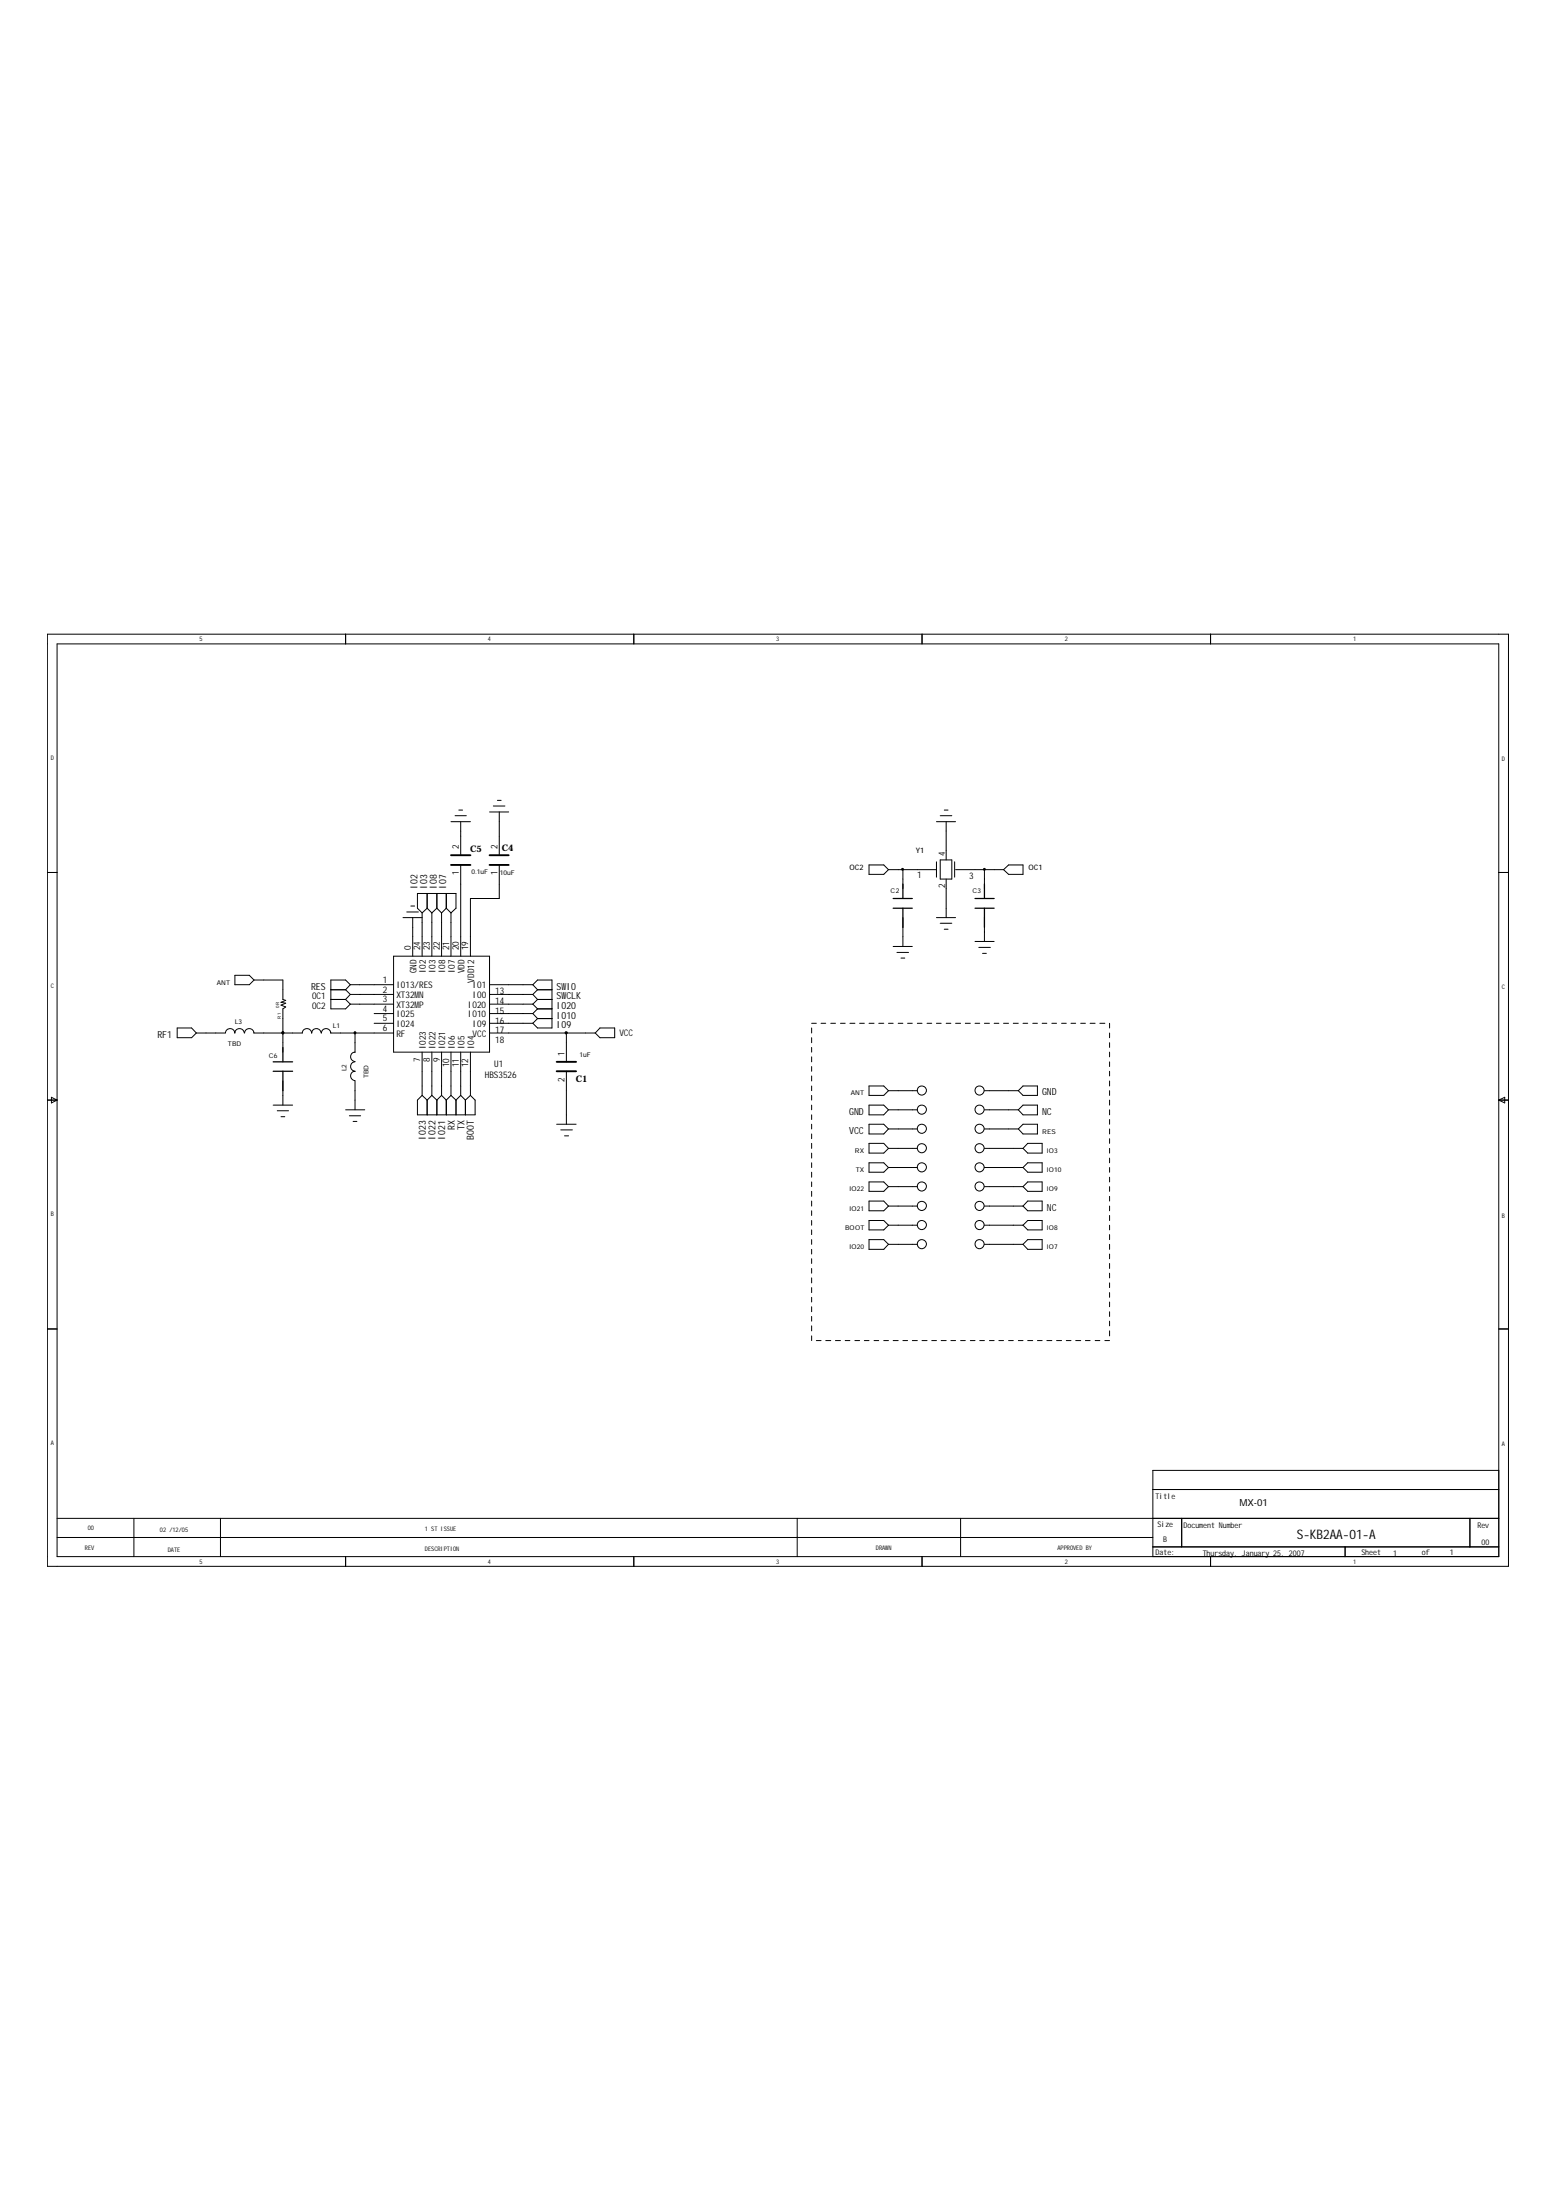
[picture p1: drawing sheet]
<svg xmlns="http://www.w3.org/2000/svg" width="210mm" height="297mm" viewBox="0 0 210 297" stroke-linecap="round" stroke-linejoin="round" font-family="sans-serif">
<g fill="none" stroke="#000" stroke-width=".13">
<path d="M6.4 85.6h197.2v125.9h-197.2zM7.7 86.9h194.6v123.3h-194.6zM46.7 85.6v1.3M85.6 85.6v1.3M124.5 85.6v1.3M163.4 85.6v1.3M6.4 117.8h1.3M60.9 110.9h2.6M61.4 110.1h1.5M61.9 109.4h.5M62.2 110.9v4.6M62.2 116.8v12.3"/>
<path d="M66.1 109.6h2.6M66.6 108.8h1.6M67.1 108.1h.5M67.4 116.8v4.5h-3.9v7.8M67.4 109.6v5.9M117.3 116.8h2l.6 .6-.6 .7h-2zM119.9 117.4h6.5M121.9 117.4v2.6M126.4 116.4v2M126.4 110.9h2.6M126.9 116.1h1.6v2.6h-1.6zM126.9 110.1h1.6"/>
<path d="M127.5 109.4h.5M127.7 110.9v5.2M127.7 118.7v5.2M128.9 116.4v2M129 117.4h6.5M132.9 117.4v2.6M135.5 117.4l.6-.6h2v1.3h-2zM202.3 117.8h1.3M23.9 138.8h2l.6 .7-.6 .6h-2zM26.5 139.5h3.9M30.4 139.5a.64 .64 0 0 1 .7-.6 .64 .64 0 0 1 .6 .6M31.7 139.5a.64 .64 0 0 1 .6-.6 .64 .64 0 0 1 .7 .6"/>
<path d="M31.7 131.7h2l.6 .6-.6 .7h-2zM33 139.5a.64 .64 0 0 1 .7-.6 .64 .64 0 0 1 .6 .6h-.1M34.3 139.5h6.5a.64 .64 0 0 1 .6-.6 .64 .64 0 0 1 .7 .6h-.1M34.3 132.3h3.9v2.6l.4 .2-.7 .2 .7 .2-.7 .2 .7 .3-.4 .2v5.9M38.2 139.5h.1M42.1 139.5a.64 .64 0 0 1 .6-.6 .64 .64 0 0 1 .6 .6M43.4 139.5a.64 .64 0 0 1 .6-.6 .64 .64 0 0 1 .7 .6h-.1M44.7 139.5h8.4M44.7 134.9h2M44.7 133.6h2M46.7 134.9l.6 .7M46.7 133.6l.6 .7"/>
<path d="M47.3 133h5.8M47.3 134.3h5.8M47.3 135.6h5.8M47.3 133l-.6-.7h-2v3.9h2l.6-.6M47.3 134.3l-.6 .6M47.3 133l-.6 .6M47.9 139.5v2.6M50.5 138.2h2.6M50.5 136.8h2.6M53.1 129.1h13v13h-13zM54.4 123.9h2.6M54.9 123.1h1.6"/>
<path d="M55.5 122.3h.5M55.7 123.9v5.2M57 123.3v5.8M57 123.3l-.7-.7v-2h5.3v2l-.7 .7M57.7 120.6v2M57.7 122.6l.6 .7M57.7 122.6l-.7 .7M58.3 123.3v5.8M59 120.6v2M59 122.6l.6 .7M59 122.6l-.7 .7M59.6 123.3v5.8"/>
<path d="M60.2 122.6l-.6 .7M60.2 120.6v2M60.2 122.6l.7 .7M60.9 123.3v5.8M66.1 138.2h5.8M66.1 139.5h14.2M66.1 133h5.8M66.1 134.3h5.8M66.1 135.6h5.8M66.1 136.8h5.8M71.9 133l.7-.7h1.9v6.5h-1.9l-.7-.6M71.9 133l.7 .6"/>
<path d="M71.9 134.3l.7 .6M71.9 135.6l.7 .6M71.9 136.8l.7 .7M72.6 136.2h1.9M72.6 134.9h1.9M72.6 133.6h1.9M72.6 136.2l-.7 .6M72.6 137.5l-.7 .7M72.6 133.6l-.7 .7M72.6 134.9l-.7 .7M72.6 137.5h1.9M76.5 139.5v3.9"/>
<path d="M81 138.8h2v1.3h-2l-.7-.6zM109.6 138.8v.7M109.6 138.2h.6M110.8 138.2h.7M112.1 138.2h.7M113.5 138.2h.6M114.7 138.2h.7M116 138.2h.7M117.3 138.2h.7M118.6 138.2h.7M119.9 138.2h.7M120.6 127.8h2.5"/>
<path d="M121.1 128.6h1.5M121.2 138.2h.7M121.6 129.4h.5M121.9 123.9v3.9M122.5 138.2h.6M123.8 138.2h.7M125.1 138.2h.7M126.4 138.2h.6M126.4 123.9h2.6M126.9 124.7h1.6M127.5 125.5h.5M127.7 138.2h.7"/>
<path d="M129 138.2h.7M130.3 138.2h.7M131.6 138.2h.6M131.6 127.1h2.6M132.1 127.9h1.6M132.6 128.7h.5M132.9 138.2h.7M132.9 123.9v3.2M134.2 138.2h.6M135.5 138.2h.6M136.8 138.2h.7M138.1 138.2h.6"/>
<path d="M139.4 138.2h.6M140.7 138.2h.6M142 138.2h.6M143.3 138.2h.6M144.6 138.2h.6M145.9 138.2h.6M147.2 138.2h.6M148.5 138.2h.6M149.8 138.2v.6M149.8 139.5v.6M6.4 148.5h1.3M6.9 148.2l.8 .3-.8 .4z"/>
<path d="M36.9 149.2h2.6M37.4 150h1.5M37.9 150.8h.5M38.2 146v3.2M46.7 149.8h2.5M47.2 150.7h1.5M47.7 151.4h.5M47.9 144.7a.61 .61 0 0 0-.6 .6 .61 .61 0 0 0 .6 .6M47.9 143.4a.64 .64 0 0 0-.6 .6 .64 .64 0 0 0 .6 .6M47.9 142.1a.61 .61 0 0 0-.6 .6 .61 .61 0 0 0 .6 .6M47.9 146v3.8M57 142.1v5.8"/>
<path d="M57 147.9l-.7 .6v2h7.8v-2l-.6-.6M57 147.9l.7 .6M57.7 148.5v2M58.3 142.1v5.8M58.3 147.9l-.6 .6M58.3 147.9l.7 .6M59 148.5v2M59.6 142.1v5.8M59.6 147.9l-.6 .6M59.6 147.9l.6 .6M60.2 148.5v2M60.9 142.1v5.8"/>
<path d="M60.9 147.9l.7 .6M60.9 147.9l-.7 .6M61.6 148.5v2M62.2 142.1v5.8M62.2 147.9l.6 .6M62.2 147.9l-.6 .6M62.8 148.5v2M63.5 142.1v5.8M63.5 147.9l-.7 .6M75.1 151.8h2.7M75.7 152.6h1.6M76.2 153.4h.6"/>
<path d="M76.5 144.6v7.2M109.6 140.1v.7M109.6 141.4v.7M109.6 142.7v.7M109.6 144v.6M109.6 145.3v.7M109.6 146.6v.7M109.6 147.9v.6M109.6 149.2v.6M109.6 150.5v.7M109.6 151.8v.6M109.6 153.1v.6"/>
<path d="M109.6 154.4v.7M109.6 155.7v.7M109.6 157v.6M109.6 158.3v.6M109.6 159.6v.6M117.3 151.8h2l.6 .6-.6 .7h-2zM117.3 146.6h2l.6 .7-.6 .6h-2zM117.3 149.2h2l.6 .6-.6 .7h-2zM117.3 154.4h2l.6 .7-.6 .6h-2zM117.3 157h2l.6 .6-.6 .7h-2zM117.3 159.6h2l.6 .6-.6 .7h-2zM119.9 147.3h3.9"/>
<path d="M119.9 149.8h3.9M119.9 152.4h3.9M119.9 155.1h3.9M119.9 157.6h3.9M132.9 147.3h4.6M132.9 149.8h4.6M132.9 152.4h4.6M132.9 155.1h5.2M132.9 157.6h5.2M138.1 151.8h1.9v1.3h-1.9l-.6-.7zM138.1 149.2h1.9v1.3h-1.9l-.6-.7zM138.1 146.6h1.9v1.3h-1.9l-.6-.6z"/>
<path d="M138.1 157.6l.6-.6h2v1.3h-2zM138.7 154.4h2v1.3h-2l-.6-.6zM138.7 159.6h2v1.3h-2l-.6-.7zM149.8 140.8v.6M149.8 142.1v.6M149.8 143.4v.6M149.8 144.6v.7M149.8 146v.6M149.8 147.3v.6M149.8 148.5v.7M149.8 149.8v.7M149.8 151.2v.6"/>
<path d="M149.8 152.4v.7M149.8 153.7v.7M149.8 155.1v.6M149.8 156.4v.6M149.8 157.6v.7M149.8 158.9v.7M202.3 148.5h1.3M202.3 148.5l.8-.3v.7zM6.4 179.4h1.3M109.6 160.9v.6M109.6 162.2v.6M109.6 163.5v.6"/>
<path d="M109.6 164.8v.6M109.6 166.1v.6M109.6 167.4v.6M109.6 168.7v.6M109.6 170v.6M109.6 171.3v.6M109.6 172.5v.7M109.6 173.8v.7M109.6 175.2v.6M109.6 176.4v.7M109.6 177.7v.7M109.6 179v.7"/>
<path d="M117.3 162.2h2l.6 .6-.6 .7h-2zM117.3 164.8h2l.6 .6-.6 .7h-2zM117.3 167.4h2l.6 .6-.6 .7h-2zM119.9 160.2h3.9M119.9 162.8h3.9M119.9 165.4h3.9M119.9 168h3.9M132.9 160.2h5.2M132.9 162.8h5.2M132.9 165.4h5.2M132.9 168h5.2M138.7 162.2h2v1.3h-2l-.6-.7z"/>
<path d="M138.7 164.8h2v1.3h-2l-.6-.7zM138.7 167.4h2v1.3h-2l-.6-.7zM149.8 160.2v.7M149.8 161.5v.7M149.8 162.8v.7M149.8 164.1v.7M149.8 165.4v.7M149.8 166.7v.7M149.8 168v.7M149.8 169.3v.7M149.8 170.6v.7M149.8 171.9v.6"/>
<path d="M149.8 173.2v.6M149.8 174.5v.7M149.8 175.8v.6M149.8 177.1v.6M149.8 178.4v.6M149.8 179.7v.7M202.3 179.4h1.3M109.6 180.4v.6M110.2 181h.6M111.5 181h.6M112.8 181h.7M114.1 181h.6"/>
<path d="M115.4 181h.6M116.7 181h.6M118 181h.6M119.3 181h.6M120.6 181h.6M121.9 181h.6M123.1 181h.7M124.5 181h.6M125.8 181h.6M127 181h.7M128.4 181h.6M129.7 181h.6"/>
<path d="M131 181h.6M132.2 181h.7M133.6 181h.6M134.8 181h.7M136.1 181h.7M137.5 181h.6M138.7 181h.7M140 181h.7M141.3 181h.7M142.6 181h.7M143.9 181h.7M145.2 181h.7"/>
<path d="M146.5 181h.7M147.8 181h.7M149.1 181h.7M202.3 198.5h-46.7v11.7M7.7 207.6h147.9M7.7 205h194.6M18.1 205v5.2M29.8 205v5.2M46.7 210.2v1.3M85.6 210.2v1.3M107.6 205v5.2M124.5 210.2v1.3"/>
<path d="M129.7 205v5.2M155.6 201.1h46.7M155.6 208.9h46.7M159.5 205v3.9M163.4 210.2v1.3M181.6 208.9v1.3M198.4 205v3.9"/>
<circle cx="124.4" cy="149.8" r=".62"/>
<circle cx="124.4" cy="152.4" r=".62"/>
<circle cx="124.4" cy="155" r=".62"/>
<circle cx="124.4" cy="147.2" r=".62"/>
<circle cx="124.4" cy="157.6" r=".62"/>
<circle cx="132.2" cy="149.8" r=".62"/>
<circle cx="132.2" cy="152.4" r=".62"/>
<circle cx="132.2" cy="155" r=".62"/>
<circle cx="132.2" cy="147.2" r=".62"/>
<circle cx="132.2" cy="157.6" r=".62"/>
<circle cx="124.4" cy="162.8" r=".62"/>
<circle cx="124.4" cy="160.2" r=".62"/>
<circle cx="124.4" cy="165.4" r=".62"/>
<circle cx="124.4" cy="168" r=".62"/>
<circle cx="132.2" cy="162.8" r=".62"/>
<circle cx="132.2" cy="160.2" r=".62"/>
<circle cx="132.2" cy="165.4" r=".62"/>
<circle cx="132.2" cy="168" r=".62"/>
</g>
<path d="M121.9 119.4v1.9M132.9 119.4v1.9M120.6 121.3h2.5M120.6 122.6h2.5M121.9 122.6v2.6M131.6 121.3h2.6M131.6 122.6h2.6M132.9 122.6v2.6M36.9 143.4h2.6M36.9 144.6h2.6M38.2 141.4v2M38.2 144.6v2.7" fill="none" stroke="#000" stroke-width=".17"/>
<path d="M60.9 116.8h2.6M60.9 115.5h2.6M66.1 116.8h2.6M66.1 115.5h2.6M75.1 143.4h2.7M75.1 144.6h2.7" fill="none" stroke="#000" stroke-width=".25"/>
<g fill="#000" stroke="#000" stroke-width=".13">
<path d="M121.7 117.3h.2v.2h-.2z" fill-rule="evenodd"/>
<path d="M132.8 117.3h.2v.2h-.2z" fill-rule="evenodd"/>
<path d="M38.1 139.3h.2v.1l-.1 .2-.1-.1z" fill-rule="evenodd"/>
<path d="M38.1 139.3h.2v.1l-.1 .2-.1-.1z" fill-rule="evenodd"/>
<path d="M47.8 139.3h.2v.1l-.1 .2-.1-.1z" fill-rule="evenodd"/>
<path d="M76.3 139.3h.2v.2h-.2z" fill-rule="evenodd"/>
</g>
<text font-size="1.8" x="175" y="207.8">S-KB2AA-01-A</text>
<g font-size="1.3">
<text x="56.3" y="118.7" transform="rotate(-90 56.3 118.7)">2</text>
<text x="57.7" y="118.7" transform="rotate(-90 57.7 118.7)">3</text>
<text x="59" y="118.7" transform="rotate(-90 59 118.7)">8</text>
<text x="60.2" y="118.7" transform="rotate(-90 60.2 118.7)">7</text>
<text x="56.3" y="120" transform="rotate(-90 56.3 120)">IO</text>
<text x="57.7" y="120" transform="rotate(-90 57.7 120)">IO</text>
<text x="59" y="120" transform="rotate(-90 59 120)">IO</text>
<text x="60.2" y="120" transform="rotate(-90 60.2 120)">IO</text>
<text x="42" y="133.6">RES</text>
<text x="75.1" y="133.6">SW</text>
<text x="75.1" y="134.9">SW</text>
<text x="75.1" y="136.2">IO</text>
<text x="75.1" y="137.5">IO</text>
<text x="76.5" y="133.6">IO</text>
<text x="76.5" y="134.9">CLK</text>
<text x="76.5" y="136.2">20</text>
<text x="76.5" y="137.5">10</text>
<text x="21.3" y="140.1">RF1</text>
<text x="75.1" y="138.8">IO</text>
<text x="76.5" y="138.8">9</text>
<text x="140.7" y="147.9">GND</text>
<text x="57.5" y="153.9" transform="rotate(-90 57.5 153.9)">IO</text>
<text x="57.5" y="152.6" transform="rotate(-90 57.5 152.6)">23</text>
<text x="58.8" y="153.9" transform="rotate(-90 58.8 153.9)">IO</text>
<text x="58.8" y="152.6" transform="rotate(-90 58.8 152.6)">22</text>
<text x="60.1" y="153.9" transform="rotate(-90 60.1 153.9)">IO</text>
<text x="60.1" y="152.6" transform="rotate(-90 60.1 152.6)">21</text>
<text x="61.4" y="152.5" transform="rotate(-90 61.4 152.5)">RX</text>
<text x="62.7" y="152.5" transform="rotate(-90 62.7 152.5)">TX</text>
<text x="64" y="153.9" transform="rotate(-90 64 153.9)">BOT</text>
<text x="64" y="152.6" transform="rotate(-90 64 152.6)">O</text>
<text x="114.6" y="150.5">GND</text>
<text x="114.6" y="153.1">VCC</text>
<text x="140.7" y="150.5">NC</text>
<text x="141.3" y="163.5">NC</text>
<text x="167.3" y="203.4">MX-01</text>
</g>
<g font-size="1.2">
<text x="61.9" y="118.2" transform="rotate(-90 61.9 118.2)">1</text>
<text x="61.9" y="114.7" transform="rotate(-90 61.9 114.7)">2</text>
<text x="63.5" y="115.1">C5</text>
<text x="67.1" y="118.2" transform="rotate(-90 67.1 118.2)">1</text>
<text x="67.1" y="114.7" transform="rotate(-90 67.1 114.7)">2</text>
<text x="67.7" y="115">C4</text>
<text x="123.8" y="118.6">1</text>
<text x="127.6" y="119.9" transform="rotate(-90 127.6 119.9)">2</text>
<text x="127.6" y="115.6" transform="rotate(-90 127.6 115.6)">4</text>
<text x="130.8" y="118.7">3</text>
<text x="55.5" y="128.3" transform="rotate(-90 55.5 128.3)">0</text>
<text x="56.2" y="131.4" transform="rotate(-90 56.2 131.4)">GND</text>
<text x="56.7" y="128.3" transform="rotate(-90 56.7 128.3)">24</text>
<text x="57.5" y="131.4" transform="rotate(-90 57.5 131.4)">IO</text>
<text x="57.5" y="130.2" transform="rotate(-90 57.5 130.2)">2</text>
<text x="58" y="128.3" transform="rotate(-90 58 128.3)">23</text>
<text x="58.8" y="131.4" transform="rotate(-90 58.8 131.4)">IO</text>
<text x="58.8" y="130.2" transform="rotate(-90 58.8 130.2)">3</text>
<text x="59.4" y="128.3" transform="rotate(-90 59.4 128.3)">22</text>
<text x="60.1" y="131.4" transform="rotate(-90 60.1 131.4)">IO</text>
<text x="60.1" y="130.2" transform="rotate(-90 60.1 130.2)">8</text>
<text x="60.6" y="128.3" transform="rotate(-90 60.6 128.3)">21</text>
<text x="61.4" y="131.4" transform="rotate(-90 61.4 131.4)">IO</text>
<text x="61.4" y="130.2" transform="rotate(-90 61.4 130.2)">7</text>
<text x="61.9" y="128.3" transform="rotate(-90 61.9 128.3)">20</text>
<text x="62.7" y="131.4" transform="rotate(-90 62.7 131.4)">VDD</text>
<text x="63.2" y="128.3" transform="rotate(-90 63.2 128.3)">19</text>
<text x="42.1" y="136.2">O</text>
<text x="42.1" y="134.9">O</text>
<text x="42.7" y="136.2">C2</text>
<text x="42.7" y="134.9">C1</text>
<text x="51.7" y="132.7">1</text>
<text x="51.7" y="134">2</text>
<text x="51.7" y="135.3">3</text>
<text x="51.7" y="136.6">4</text>
<text x="51.7" y="137.9">5</text>
<text x="53.5" y="133.5">IO</text>
<text x="53.5" y="134.8">XT32M</text>
<text x="53.5" y="136.1">XT32M</text>
<text x="53.5" y="137.4">IO</text>
<text x="54.7" y="133.5">13/RES</text>
<text x="54.7" y="137.4">25</text>
<text x="56.6" y="134.8">N</text>
<text x="56.6" y="136.1">P</text>
<text x="63.2" y="136.1">IO</text>
<text x="63.2" y="137.4">IO</text>
<text x="63.8" y="133.5">IO</text>
<text x="63.8" y="134.8">IO</text>
<text x="64" y="132.7" transform="rotate(-90 64 132.7)">VDD12</text>
<text x="64.4" y="136.1">20</text>
<text x="64.4" y="137.4">10</text>
<text x="65" y="133.5">1</text>
<text x="65" y="134.8">0</text>
<text x="66.8" y="134.3">13</text>
<text x="66.8" y="135.6">14</text>
<text x="66.8" y="136.9">15</text>
<text x="51.7" y="139.2">6</text>
<text x="53.5" y="138.7">IO</text>
<text x="53.5" y="140">RF</text>
<text x="54.7" y="138.7">24</text>
<text x="56.7" y="143.5" transform="rotate(-90 56.7 143.5)">7</text>
<text x="57.5" y="141.7" transform="rotate(-90 57.5 141.7)">IO</text>
<text x="57.5" y="140.4" transform="rotate(-90 57.5 140.4)">23</text>
<text x="58" y="143.5" transform="rotate(-90 58 143.5)">8</text>
<text x="58.8" y="141.7" transform="rotate(-90 58.8 141.7)">IO</text>
<text x="58.8" y="140.4" transform="rotate(-90 58.8 140.4)">22</text>
<text x="59.4" y="143.5" transform="rotate(-90 59.4 143.5)">9</text>
<text x="60.1" y="141.7" transform="rotate(-90 60.1 141.7)">IO</text>
<text x="60.1" y="140.4" transform="rotate(-90 60.1 140.4)">21</text>
<text x="61.4" y="141.7" transform="rotate(-90 61.4 141.7)">IO</text>
<text x="61.4" y="140.4" transform="rotate(-90 61.4 140.4)">6</text>
<text x="62.7" y="141.7" transform="rotate(-90 62.7 141.7)">IO</text>
<text x="62.7" y="140.4" transform="rotate(-90 62.7 140.4)">5</text>
<text x="63.8" y="138.7">IO</text>
<text x="63.8" y="140">VCC</text>
<text x="64" y="141.7" transform="rotate(-90 64 141.7)">IO</text>
<text x="64" y="140.4" transform="rotate(-90 64 140.4)">4</text>
<text x="65" y="138.7">9</text>
<text x="66.8" y="138.2">16</text>
<text x="66.8" y="139.5">17</text>
<text x="66.8" y="140.8">18</text>
<text x="76.2" y="142.6" transform="rotate(-90 76.2 142.6)">1</text>
<text x="83.6" y="139.9">VCC</text>
<text x="60.6" y="144.1" transform="rotate(-90 60.6 144.1)">10</text>
<text x="61.9" y="144.1" transform="rotate(-90 61.9 144.1)">11</text>
<text x="63.2" y="144.1" transform="rotate(-90 63.2 144.1)">12</text>
<text x="65.4" y="145.6">HBS3526</text>
<text x="66.7" y="144">U1</text>
<text x="76.2" y="146.1" transform="rotate(-90 76.2 146.1)">2</text>
<text x="77.7" y="146.1">C1</text>
</g>
<g font-size="1.1">
<text x="156" y="202.4">Title</text>
<text x="156.3" y="206.1">Size</text>
<text x="157" y="208.2">B</text>
<text x="159.8" y="206.3">Docum</text>
<text x="162.4" y="206.3">ent Num</text>
<text x="166.1" y="206.3">ber</text>
<text x="195.7" y="209.9">1</text>
<text x="199.4" y="206.3">Rev</text>
<text x="200" y="208.6">00</text>
<text x="156" y="210">Date:</text>
<text x="162.3" y="210">Thursday, January 25, 2007</text>
<text x="183.8" y="210">Sheet</text>
<text x="188" y="210">1</text>
<text x="191.9" y="210">of</text>
</g>
<g font-size="1">
<text x="114.7" y="117.4">OC2</text>
<text x="123.6" y="115.2">Y1</text>
<text x="138.9" y="117.4">OC1</text>
</g>
<g font-size=".9">
<text x="63.6" y="118.1">0.1uF</text>
<text x="67.5" y="118.2">10uF</text>
<text x="120.2" y="120.6">C2</text>
<text x="131.3" y="120.6">C3</text>
<text x="29.3" y="133">ANT</text>
<text x="30.8" y="141.3">TBD</text>
<text x="31.7" y="138.3">L3</text>
<text x="36.3" y="142.8">C6</text>
<text x="44.9" y="138.8">L1</text>
<text x="78.2" y="142.7">1uF</text>
<text x="46.8" y="144.6" transform="rotate(-90 46.8 144.6)">L2</text>
<text x="49.7" y="145.6" transform="rotate(-90 49.7 145.6)">TBD</text>
<text x="114.9" y="147.9">ANT</text>
<text x="115.4" y="155.7">RX</text>
<text x="140.7" y="153.1">RES</text>
<text x="141.3" y="155.7">IO3</text>
<text x="114.7" y="160.9">IO22</text>
<text x="115.5" y="158.3">TX</text>
<text x="141.3" y="160.9">IO9</text>
<text x="141.3" y="158.3">IO10</text>
<text x="114.1" y="166.1">BOOT</text>
<text x="114.7" y="163.5">IO21</text>
<text x="141.3" y="166.1">IO8</text>
<text x="114.7" y="168.7">IO20</text>
<text x="141.3" y="168.7">IO7</text>
</g>
<g font-size=".8">
<text x="26.9" y="86.6">5</text>
<text x="65.9" y="86.6">4</text>
<text x="104.8" y="86.6">3</text>
<text x="143.7" y="86.6">2</text>
<text x="182.7" y="86.6">1</text>
<text x="6.9" y="102.6">D</text>
<text x="202.7" y="102.8">D</text>
<text x="6.9" y="133.4">C</text>
<text x="202.7" y="133.5">C</text>
<text x="6.9" y="164.2">B</text>
<text x="202.7" y="164.5">B</text>
<text x="6.9" y="195.1">A</text>
<text x="202.7" y="195.2">A</text>
<text x="11.5" y="209.3">REV</text>
<text x="11.9" y="206.6">00</text>
<text x="21.6" y="206.9">02 /12/05</text>
<text x="22.6" y="209.6">DATE</text>
<text x="57.4" y="209.5">DESCRIPTIO</text>
<text x="57.4" y="206.7">1 ST ISSUE</text>
<text x="61.6" y="209.5">N</text>
<text x="118.2" y="209.3">DRAW</text>
<text x="119.9" y="209.3">N</text>
<text x="142.7" y="209.3">APPRO</text>
<text x="144.9" y="209.3">VED BY</text>
<text x="26.9" y="211.2">5</text>
<text x="65.9" y="211.2">4</text>
<text x="104.8" y="211.2">3</text>
<text x="143.7" y="211.2">2</text>
<text x="182.7" y="211.2">1</text>
</g>
<g font-size=".6">
<text x="37.7" y="136.1" transform="rotate(-90 37.7 136.1)">0R</text>
<text x="37.9" y="137.5" transform="rotate(-90 37.9 137.5)">R1</text>
</g>
</svg>
